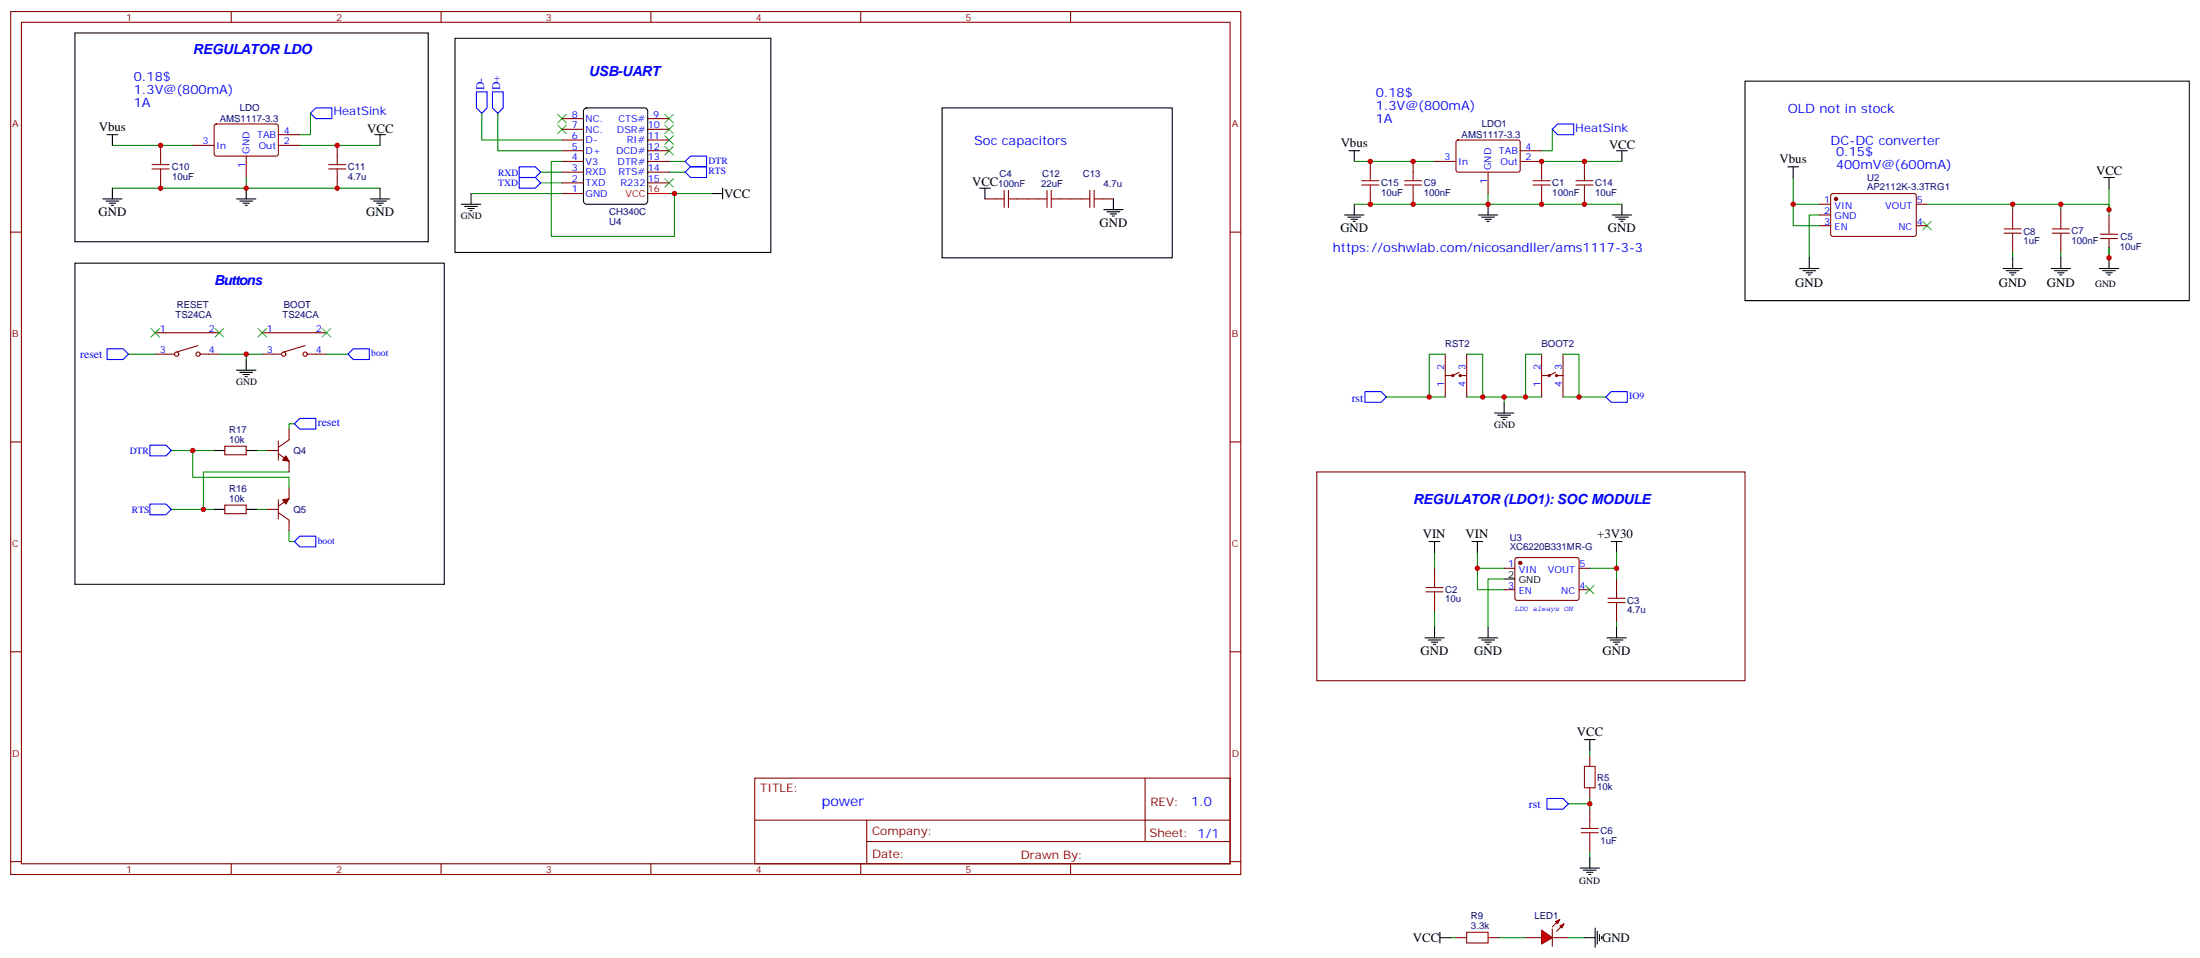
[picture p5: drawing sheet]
<svg xmlns="http://www.w3.org/2000/svg" width="725mm" height="316mm" viewBox="0 0 725 316" stroke-linecap="round" stroke-linejoin="round" font-family="sans-serif">
<g fill="none" stroke="#870000" stroke-width=".35">
<path d="M3.5 3.8h405.4v284.3h-405.4zM7.1 7.3h398.2v277.3h-398.2zM76.2 3.8v3.5M145.3 3.8v3.5M214.5 3.8v3.5M283.6 3.8v3.5M352.8 3.8v3.5M185.2 39.1h7.1M213.4 39.1h7.1M63.5 47.9h7.1M70.8 41.1l.5-.2h20l.4 .7v9.4l-.7 .4h-20l-.4-.7v-9.1zM81.1 51.4v7.1"/>
<path d="M91.7 47.9h7.1M91.7 44.4h7.1M185.2 56.7h7.1M185.2 53.2h7.1M185.2 49.7h7.1M185.2 46.1h7.1M185.2 42.6h7.1M213.4 56.7h7.1M213.4 53.2h7.1M213.4 49.7h7.1M213.4 46.1h7.1M213.4 42.6h7.1"/>
<path d="M3.5 76.5h3.6M185.2 60.3h7.1M185.2 63.8h7.1M213.4 60.3h7.1M405.3 76.5h3.6M599.7 67.3h3.5M599.7 70.8h3.5M599.7 74.4h3.5M603.5 64l.5-.2h27l.5 .7-.1 13-.6 .4-27.1-.1-.5-.6v-12.7zM631.5 67.3h3.5M631.5 74.4h3.5M663.2 69.1v3.5"/>
<path d="M663.2 79.7v3.5M679.1 69.1v3.5M679.1 79.7v3.5M695 70.8v3.6M695 81.4v3.5M3.5 145.6h3.6M405.3 145.6h3.6M3.5 214.8h3.6M405.3 214.8h3.6M248.7 256.4h156.6v28.2h-156.6zM377.3 256.4v20.9M523.9 249v3.5"/>
<path d="M523.9 259.6v3.5M248.7 270.2h156.5M285.6 277.3h119.6M285.6 270.2v14.2M3.5 283.9h3.6M76.2 284.6v3.5M145.3 284.6v3.5M214.5 284.6v3.5M283.6 284.6v3.5M352.8 284.6v3.5M405.3 283.9h3.6"/>
</g>
<g fill="none" stroke="#000" stroke-width=".35">
<path d="M192.5 36l.8-.4h19.1l.8 .4 .2 .6v29.7l-.5 .8-.5 .2h-19.1l-.8-.5-.2-.5v-29.7zM575 26.7h146.4v72.4h-146.4zM35.3 44.4h3.5M37 44.4v3.5M123.5 44.4h3.5M125.2 44.4v3.5M589.1 55h3.6M590.9 55v3.5M693.2 58.5h3.5M695 58.5v3.5M33.9 65.5h6.3M34.9 66.3h4.3"/>
<path d="M36 67h2.1M36.7 67.7h.7M37 62v3.5M78 65.5h6.3M79 66.3h4.3M80.1 67h2.1M80.8 67.7h.7M81.1 62v3.5M122.1 65.5h6.3M123.1 66.3h4.3M124.2 67h2.1M124.9 67.7h.7"/>
<path d="M125.2 62v3.5M152 67.3h6.4M153.1 68h4.2M154.2 68.7h2.1M154.9 69.4h.7M155.2 63.8v3.5M234.6 63.8h3.5M238.1 62v3.5M593 88.5h6.4M594.1 89.2h4.2M595.1 89.9h2.2M595.8 90.6h.7"/>
<path d="M596.2 84.9v3.6M660 88.5h6.4M661.1 89.2h4.2M662.2 89.9h2.1M662.9 90.6h.7M663.2 84.9v3.6M675.9 88.5h6.4M677 89.2h4.2M678 89.9h2.2M678.7 90.6h.7M679.1 84.9v3.6M691.8 88.5h6.3"/>
<path d="M692.9 89.2h4.2M693.9 89.9h2.1M694.6 90.6h.7M695 84.9v3.6"/>
</g>
<g fill="none" stroke="#008700" stroke-width=".35">
<path d="M102.3 37.3v7.1h-3.5M158.7 37.3v8.8h26.5M164 37.3v12.4h21.2M37 47.9h26.5M81.1 58.5v3.5M98.8 47.9h26.4M178.2 56.7h7M185.2 53.2h-3.5v24.7h40.5v-14.1h-1.7M220.5 56.7h5.3M220.5 53.2h5.3M590.9 58.5v8.8h8.8M37 62h88.2"/>
<path d="M155.2 63.8h30M178.2 60.3h7M222.2 63.8h12.4M590.9 67.3v7.1h8.8M599.7 70.8h-3.5v14.1M635 67.3h60v3.5M663.2 67.3v1.8M679.1 67.3v1.8M695 62v7.1M663.2 83.2v1.7M679.1 83.2v1.7M695 81.4v3.5"/>
</g>
<path d="M104.1 35.6h5.3v3.5h-5.3l-1.8-1.8zM157 30.3h3.5v5.3l-1.8 1.7-1.7-1.7zM162.3 30.3h3.5v5.3l-1.8 1.7-1.7-1.7zM171.1 58.5h5.3l1.8 1.8-1.8 1.7h-5.3zM171.1 55h5.3l1.8 1.7-1.8 1.8h-5.3zM225.8 56.7l1.7-1.7h5.3v3.5h-5.3zM227.5 51.4h5.3v3.6h-5.3l-1.7-1.8z" fill="none" stroke="#00f" stroke-width=".35"/>
<g fill="none" stroke="#a10000" stroke-width=".35">
<path d="M660.4 76.8h5.6M660.4 75.4h5.6M663.2 72.6v2.8M663.2 76.8v2.9M676.3 76.8h5.6M676.3 75.4h5.6M679.1 72.6v2.8M679.1 76.8v2.9M692.1 78.6h5.7M692.1 77.2h5.7M695 74.4v2.8M695 78.6v2.8"/>
<path d="M522.1 252.5h3.5v7.1h-3.5z"/>
</g>
<g fill="none" stroke="#3c3" stroke-width=".35">
<path d="M183.8 37.7l2.8 2.8M186.6 37.7l-2.8 2.8M219.1 37.7l2.8 2.8M221.9 37.7l-2.8 2.8M183.8 41.2l2.8 2.8M186.6 41.2l-2.8 2.8M219.1 58.8l2.8 2.9M219.1 48.3l2.8 2.8M219.1 44.7l2.8 2.9M219.1 41.2l2.8 2.8M221.9 58.8l-2.8 2.9M221.9 48.3l-2.8 2.8"/>
<path d="M221.9 44.7l-2.8 2.9M221.9 41.2l-2.8 2.8M633.6 73l2.8 2.8M636.4 73l-2.8 2.8"/>
</g>
<circle cx="605" cy="65.5" r=".53" fill="#870000" stroke="#870000" stroke-width=".35"/>
<path d="M213.4 63.8h7.1" fill="none" stroke="#f00" stroke-width=".35"/>
<g fill="#f00" stroke="#870000" stroke-width=".35">
<path d="M508 306.5l3.5 2.5-3.5 2.1z"/>
<path d="M511.5 306.1v5.7z"/>
</g>
<g fill="#870000" stroke="#870000" stroke-width=".35">
<path d="M511.5 305.4l1.4-1.4z"/>
<path d="M514.3 305.4l-1.4 1.4z"/>
</g>
<g fill="#f00" stroke="#870000" stroke-width=".35">
<path d="M512.6 303.7l1.4-.7-.7 1.4z"/>
<path d="M514 305.1l1.4-.7-.7 1.4z"/>
</g>
<g fill="none" stroke="#870000" stroke-width=".35">
<path d="M52.9 47.9v3.5M52.9 58.5v3.5M108.3 55.7h5.6M108.3 54.3h5.6M111.1 47.9v6.4M111.1 55.7v6.3M451.6 53.2v3.5M465.7 53.2v3.5M472.7 53.2h7.1M480 46.3l.5-.2 20 .1 .4 .6v9.5l-.7 .4h-20l-.4-.7v-9.2zM490.4 56.7v7.1M500.9 53.2h7.1v3.5"/>
<path d="M500.9 49.7h7.1M522.1 53.2v3.5M324.6 65.5h3.5M335.1 65.5h7.1M349.2 65.5h9.9M359.1 62.7v5.7M360.5 65.5h6.4M360.5 62.7v5.7M451.6 63.8v3.5M465.7 63.8v3.5M508 63.8v3.5M522.1 63.8v3.5"/>
<path d="M51.2 116.7h6.3M51.2 109.6h21.1M65.3 113.9l-7.1 2.1M66 116.7h6.3M86.4 116.7h6.4M86.4 109.6h21.2M100.5 113.9l-7 2.1M101.2 116.7h6.4M476.2 116.7v14.1M483.3 116.7v14.1M508 116.7v14.1M515.1 116.7v14.1"/>
<path d="M480.8 122.7l-2.1 1.1h-2.5M480.8 123.8h2.5M512.6 122.7l-2.1 1.1h-2.5M512.6 123.8h2.5M74.1 147h7v2.9h-7zM88.2 148.4h3.5M91.7 149.5l3.5 2.5v3.5M91.7 145.3v6.3M95.2 141.4v3.5l-3.5 2.5M74.1 166.4h7v2.9h-7zM88.2 167.9h3.5M91.7 168.9l3.5 2.5v3.5"/>
<path d="M91.7 164.7v6.3M95.2 160.8v3.5l-3.5 2.5M469.9 195h5.6M469.9 193.6h5.6M472.7 187.3v6.3M472.7 195v6.4M495.7 187.3h3.5M495.7 194.3h3.5M499.4 183.9l.5-.2 20 .1 .4 .6v13l-.7 .4h-20l-.4-.7v-12.7zM520.3 187.3h3.6M520.3 194.3h3.6M529.9 198.5h5.6"/>
<path d="M529.9 197.1h5.6M532.7 190.8v6.3M532.7 198.5v6.4M523.9 266.6v3.6M523.9 277.2v3.5M479.8 309h3.5M490.4 309h3.5M502.7 309h5.3M511.5 309h5.3"/>
<circle cx="58.2" cy="116.7" r=".71"/>
<circle cx="65.3" cy="116.7" r=".71"/>
<circle cx="93.5" cy="116.7" r=".71"/>
<circle cx="100.5" cy="116.7" r=".71"/>
<circle cx="478.7" cy="123.8" r=".35"/>
<circle cx="481.2" cy="123.8" r=".35"/>
<circle cx="510.5" cy="123.8" r=".35"/>
<circle cx="512.9" cy="123.8" r=".35"/>
</g>
<g fill="none" stroke="#a10000" stroke-width=".35">
<path d="M50.1 54.3h5.6M50.1 55.7h5.6M52.9 51.4v2.9M52.9 55.7v2.8M448.7 59.5h5.7M451.6 56.7v2.8M462.8 59.5h5.7M465.7 56.7v2.8M505.2 59.5h5.6M508 56.7v2.8M519.3 59.5h5.6M522.1 56.7v2.8"/>
<path d="M328.1 65.5h2.8M330.9 62.7v5.7M332.3 65.5h2.8M332.3 62.7v5.7M342.2 65.5h2.8M345 62.7v5.7M346.4 65.5h2.8M346.4 62.7v5.7M448.7 61h5.7M451.6 61v2.8M462.8 61h5.7M465.7 61v2.8"/>
<path d="M505.2 61h5.6M508 61v2.8M519.3 61h5.6M522.1 61v2.8M521.1 274.4h5.6M521.1 273h5.6M523.9 270.2v2.8M523.9 274.4v2.8M483.3 307.2h7.1v3.5h-7.1z"/>
</g>
<g fill="none" stroke="#008700" stroke-width=".35">
<path d="M446.3 53.2h26.4M508 53.2h26.5M511.5 42.6v7.1h-3.5M446.3 67.3h88.2M490.4 63.8v3.5M42.3 116.7h8.9M72.3 116.7h8.8v1.8M81.1 116.7h5.3M107.6 116.7h7.1M476.2 116.7h-5.2v14.1M483.3 116.7h5.3v14.1M508 116.7h-5.3v14.1"/>
<path d="M515.1 116.7h5.2v14.1M97 139.6h-1.8v1.8M456.8 130.8h19.4M483.3 130.8h12.4M508 130.8h-12.3v1.8M515.1 130.8h14.1M56.4 148.4h14.2M63.5 148.4v8.9h31.7v3.5M84.7 148.4h3.5M95.2 155.5h-28.2v12.4M56.4 167.9h14.2M84.7 167.9h3.5"/>
<path d="M95.2 174.9v3.5h1.8M472.7 182v5.3M486.8 182v5.3h8.9M486.8 187.3v7h8.9M495.7 190.8h-5.3v15.9M532.7 182v5.3h-8.8M532.7 187.3v3.5M472.7 201.4v5.3M532.7 204.9v1.8M523.9 247.2v1.8M516.8 264.9h7.1M523.9 263.1v3.5"/>
<path d="M523.9 280.7v1.8M478 309h1.8M493.9 309h8.8M516.8 309h5.3"/>
</g>
<g fill="none" stroke="#000" stroke-width=".35">
<path d="M24.7 10.9h116.4v68.8h-116.4zM149.9 12.6h104.1v70.6h-104.1zM310.4 35.6h75.9v49.3h-75.9zM444.5 49.7h3.5M446.3 49.7v3.5M532.7 49.7h3.5M534.5 49.7v3.5M322.8 62h3.5M324.6 62v3.5M363.7 69.1h6.4M364.8 69.8h4.2M365.8 70.5h2.1"/>
<path d="M366.5 71.2h.7M366.9 65.5v3.6M443.1 70.8h6.3M444.1 71.5h4.3M445.2 72.2h2.1M445.9 73h.7M446.3 67.3v3.5M487.2 70.8h6.3M488.2 71.5h4.3M489.3 72.2h2.1M490 73h.7M490.4 67.3v3.5"/>
<path d="M531.3 70.8h6.3M532.3 71.5h4.3M533.4 72.2h2.1M534.1 73h.7M534.5 67.3v3.5M24.7 86.7h121.7v105.8h-121.7zM81.1 118.5v3.5M78 122h6.3M79 122.7h4.3M80.1 123.4h2.1M80.8 124.1h.7M492.5 136.1h6.3"/>
<path d="M493.5 136.8h4.3M494.6 137.5h2.1M495.3 138.2h.7M495.7 132.6v3.5M70.6 148.4h3.5M81.1 148.4h3.6M70.6 167.9h3.5M81.1 167.9h3.6M471 178.4h3.5M472.7 178.4v3.6M485.1 178.4h3.5M486.8 178.4v3.6"/>
<path d="M530.9 178.4h3.6M532.7 178.4v3.6M495.7 190.8h3.5M469.5 210.2h6.4M470.6 210.9h4.2M471.7 211.6h2.1M472.4 212.3h.7M472.7 206.7v3.5M487.2 210.2h6.3M488.2 210.9h4.3M489.3 211.6h2.1M490 212.3h.7"/>
<path d="M490.4 206.7v3.5M529.5 210.2h6.4M530.6 210.9h4.2M531.6 211.6h2.2M532.3 212.3h.7M532.7 206.7v3.5M522.1 243.7h3.5M523.9 243.7v3.5M520.7 286h6.3M521.8 286.7h4.2M522.8 287.4h2.1M523.5 288.1h.7"/>
<path d="M523.9 282.5v3.5M474.5 309h3.5M474.5 307.2v3.5M522.1 309h3.5M525.6 305.8v6.3M526.3 306.8v4.3M527 307.9v2.1M527.8 308.6v.7"/>
</g>
<path d="M511.5 42.6l1.8-1.7h5.3v3.5h-5.3zM35.3 114.9h5.3l1.7 1.8-1.7 1.8h-5.3zM114.7 116.7l1.7-1.8h5.3v3.6h-5.3zM97 139.6l1.8-1.7h5.3v3.5h-5.3zM449.8 129h5.3l1.7 1.8-1.7 1.8h-5.3zM529.2 130.8l1.7-1.8h5.3v3.6h-5.3zM49.4 146.7h5.3l1.7 1.7-1.7 1.8h-5.3zM49.4 166.1h5.3l1.7 1.8-1.7 1.7h-5.3zM97 178.4l1.8-1.7h5.3v3.5h-5.3zM509.8 263.1h5.3l1.7 1.8-1.7 1.7h-5.3z" fill="none" stroke="#00f" stroke-width=".35"/>
<g fill="#870000" stroke="#870000" stroke-width=".35">
<path d="M93.1 164.7l2.1-.4-1 1.8z"/>
<path d="M94.2 150.2l1 1.8-2.1-.4z"/>
<circle cx="500.9" cy="185.5" r=".53"/>
</g>
<path d="M49.7 108.2l2.9 2.9M52.6 108.2l-2.9 2.9M70.9 108.2l2.8 2.9M73.7 108.2l-2.8 2.9M85 108.2l2.8 2.9M87.8 108.2l-2.8 2.9M106.2 108.2l2.8 2.9M109 108.2l-2.8 2.9M522.5 192.9l2.8 2.8M525.3 192.9l-2.8 2.8" fill="none" stroke="#3c3" stroke-width=".35"/>
<path d="M433.9 155.5h141.1v68.8h-141.1z" fill="none" stroke="#600" stroke-width=".35"/>
<g fill="#c00">
<circle cx="81.1" cy="62" r=".88"/>
<circle cx="695" cy="84.9" r=".88"/>
<circle cx="695" cy="69.1" r=".88"/>
<circle cx="590.9" cy="67.3" r=".88"/>
<circle cx="663.2" cy="67.3" r=".88"/>
<circle cx="679.1" cy="67.3" r=".88"/>
<circle cx="222.3" cy="63.8" r=".88"/>
<circle cx="523.9" cy="264.9" r=".88"/>
<circle cx="63.5" cy="148.4" r=".88"/>
<circle cx="67" cy="167.9" r=".88"/>
<circle cx="520.3" cy="130.8" r=".88"/>
<circle cx="502.7" cy="130.8" r=".88"/>
<circle cx="495.7" cy="130.8" r=".88"/>
<circle cx="488.6" cy="130.8" r=".88"/>
<circle cx="471" cy="130.8" r=".88"/>
<circle cx="81.1" cy="116.7" r=".88"/>
<circle cx="508" cy="67.3" r=".88"/>
<circle cx="508" cy="53.2" r=".88"/>
<circle cx="465.7" cy="53.2" r=".88"/>
<circle cx="465.7" cy="67.3" r=".88"/>
<circle cx="451.6" cy="53.2" r=".88"/>
<circle cx="451.6" cy="67.3" r=".88"/>
<circle cx="522.1" cy="53.2" r=".88"/>
<circle cx="522.1" cy="67.3" r=".88"/>
<circle cx="490.4" cy="67.3" r=".88"/>
<circle cx="111.1" cy="62" r=".88"/>
<circle cx="111.1" cy="47.9" r=".88"/>
<circle cx="486.8" cy="187.3" r=".88"/>
<circle cx="532.7" cy="187.3" r=".88"/>
<circle cx="52.9" cy="47.9" r=".88"/>
<circle cx="52.9" cy="62" r=".88"/>
</g>
<g font-size="4.6" fill="#00f">
<text x="63.5" y="17.9">REGULATOR LDO</text>
<text x="194" y="25">USB-UART</text>
<text x="70.6" y="93.8">Buttons</text>
<text x="465.7" y="166.1">REGULATOR (LDO1): SOC MODULE</text>
<text x="270.8" y="265.4">power</text>
</g>
<g font-size="4.2" fill="#00f">
<text x="44.1" y="26.7">0.18$</text>
<text x="44.1" y="31">1.3V@(800mA)</text>
<text x="44.1" y="35.2">1A</text>
<text x="453.3" y="32">0.18$</text>
<text x="453.3" y="36.3">1.3V@(800mA)</text>
<text x="453.3" y="40.5">1A</text>
<text x="589.1" y="37.3">OLD not in stock</text>
<text x="321" y="47.9">Soc capacitors</text>
<text x="603.2" y="47.9">DC-DC converter</text>
<text x="605" y="51.4">0.15$</text>
<text x="605" y="55.7">400mV@(600mA)</text>
<text x="439.2" y="83.2">https://oshwlab.com/nicosandller/ams1117-3-3</text>
<text x="392.5" y="265.7">1.0</text>
</g>
<g font-size="4.2">
<text x="32.6" y="43.2">Vbus</text>
<text x="121" y="43.7">VCC</text>
<text x="441.8" y="48.5">Vbus</text>
<text x="530.2" y="49">VCC</text>
<text x="586.4" y="53.8">Vbus</text>
<text x="690.7" y="57.8">VCC</text>
<text x="238.6" y="65.2">VCC</text>
<text x="320.3" y="61.3">VCC</text>
<text x="32.5" y="71.2">GND</text>
<text x="120.6" y="71.2">GND</text>
<text x="362.3" y="74.7">GND</text>
<text x="441.7" y="76.5">GND</text>
<text x="529.9" y="76.5">GND</text>
<text x="591.6" y="94.6">GND</text>
<text x="658.6" y="94.6">GND</text>
<text x="674.5" y="94.5">GND</text>
<text x="468.8" y="177.4">VIN</text>
<text x="483" y="177.4">VIN</text>
<text x="526.3" y="177.4">+3V30</text>
<text x="468.1" y="215.8">GND</text>
<text x="485.8" y="215.8">GND</text>
<text x="528.1" y="215.8">GND</text>
<text x="519.7" y="242.7">VCC</text>
<text x="465.6" y="310.3">VCC</text>
<text x="527.9" y="310.4">GND</text>
</g>
<g font-size="3.9" fill="#00f">
<text x="159.5" y="29.7" transform="rotate(-90 159.5 29.7)">D-</text>
<text x="164.8" y="29.7" transform="rotate(-90 164.8 29.7)">D+</text>
<text x="109.9" y="38.1">HeatSink</text>
<text x="519.1" y="43.3">HeatSink</text>
<text x="26.4" y="118">reset</text>
<text x="445.4" y="132.6">rst</text>
<text x="104.7" y="140.4">reset</text>
<text x="503.8" y="266.1">rst</text>
</g>
<g font-size="3.9" fill="#800">
<text x="250.5" y="261">TITLE:</text>
<text x="379.1" y="265.7">REV:</text>
<text x="287.4" y="275.2">Company:</text>
<text x="378.7" y="275.8">Sheet: 1/1</text>
<text x="287.4" y="282.9">Date:</text>
<text x="336.4" y="282.9">Drawn By:</text>
</g>
<g font-size="3.2" fill="#800">
<text x="41.6" y="6.8">1</text>
<text x="110.8" y="6.8">2</text>
<text x="179.9" y="6.8">3</text>
<text x="249.1" y="6.8">4</text>
<text x="318.2" y="6.8">5</text>
<text x="4.1" y="41.9">A</text>
<text x="405.9" y="41.9">A</text>
<text x="4.1" y="111.1">B</text>
<text x="405.9" y="111.1">B</text>
<text x="4.1" y="180.2">C</text>
<text x="405.9" y="180.2">C</text>
<text x="4.1" y="249.3">D</text>
<text x="405.9" y="249.3">D</text>
<text x="41.6" y="287.6">1</text>
<text x="110.8" y="287.6">2</text>
<text x="179.9" y="287.6">3</text>
<text x="249.1" y="287.6">4</text>
<text x="318.2" y="287.6">5</text>
</g>
<g font-size="3.2" fill="#000080">
<text x="72.4" y="40.3">AMS1117-3.3</text>
<text x="79" y="36.6">LDO</text>
<text x="488.3" y="41.9">LDO1</text>
<text x="481.6" y="45.6">AMS1117-3.3</text>
<text x="56.7" y="56.1">C10</text>
<text x="56.7" y="59.3">10uF</text>
<text x="114.7" y="59.2">4.7u</text>
<text x="114.7" y="56">C11</text>
<text x="329.3" y="58.4">C4</text>
<text x="343.5" y="58.4">C12</text>
<text x="356.8" y="58.4">C13</text>
<text x="615.3" y="59.5">U2</text>
<text x="328.9" y="61.7">100nF</text>
<text x="343" y="61.7">22uF</text>
<text x="363.6" y="61.7">4.7u</text>
<text x="455.1" y="64.6">10uF</text>
<text x="455.1" y="61.4">C15</text>
<text x="469.2" y="64.6">100nF</text>
<text x="469.2" y="61.4">C9</text>
<text x="511.5" y="64.6">100nF</text>
<text x="511.5" y="61.4">C1</text>
<text x="525.6" y="64.6">10uF</text>
<text x="525.6" y="61.4">C14</text>
<text x="615.3" y="62.7">AP2112K-3.3TRG1</text>
<text x="200.7" y="70.8">CH340C</text>
<text x="200.7" y="74">U4</text>
<text x="666.7" y="77.3">C8</text>
<text x="682.6" y="77.2">C7</text>
<text x="666.7" y="80.5">1uF</text>
<text x="682.6" y="80.4">100nF</text>
<text x="698.5" y="82.3">10uF</text>
<text x="698.8" y="79">C5</text>
<text x="58.2" y="101.6">RESET</text>
<text x="93.5" y="101.6">BOOT</text>
<text x="57.8" y="104.9">TS24CA</text>
<text x="93.1" y="104.9">TS24CA</text>
<text x="476.2" y="114.3">RST2</text>
<text x="508" y="114.3">BOOT2</text>
<text x="75.5" y="142.8">R17</text>
<text x="75.5" y="146">10k</text>
<text x="96.7" y="149.6">Q4</text>
<text x="75.5" y="165.4">10k</text>
<text x="75.5" y="162.2">R16</text>
<text x="96.7" y="169.2">Q5</text>
<text x="497.5" y="178.2">U3</text>
<text x="497.5" y="181.3">XC6220B331MR-G</text>
<text x="476.2" y="195.5">C2</text>
<text x="476.2" y="198.4">10u</text>
<text x="536.2" y="202.1">4.7u</text>
<text x="536.2" y="198.9">C3</text>
<text x="526.3" y="257.2">R5</text>
<text x="526.3" y="260.4">10k</text>
<text x="527.4" y="274.8">C6</text>
<text x="527.4" y="278">1uF</text>
<text x="484.7" y="302.9">R9</text>
<text x="505.6" y="303">LED1</text>
<text x="484.7" y="306.1">3.3k</text>
</g>
<g font-size="3.2" fill="#00f">
<text x="188.5" y="38.7">8</text>
<text x="193" y="40.1">NC.</text>
<text x="203.8" y="40.1">CTS#</text>
<text x="215.2" y="38.7">9</text>
<text x="66.8" y="47.6">3</text>
<text x="84.7" y="45.4">TAB</text>
<text x="93.5" y="47.6">2</text>
<text x="93.5" y="44">4</text>
<text x="188.5" y="42.3">7</text>
<text x="188.5" y="45.8">6</text>
<text x="193" y="43.7">NC.</text>
<text x="193" y="47.2">D-</text>
<text x="203.3" y="43.7">DSR#</text>
<text x="206.6" y="47.2">RI#</text>
<text x="213.4" y="45.8">11</text>
<text x="213.4" y="42.3">10</text>
<text x="71.3" y="49">In</text>
<text x="82.2" y="50.7" transform="rotate(-90 82.2 50.7)">GND</text>
<text x="85.3" y="49">Out</text>
<text x="188.5" y="49.3">5</text>
<text x="188.5" y="52.8">4</text>
<text x="193" y="50.7">D+</text>
<text x="203" y="50.7">DCD#</text>
<text x="213.4" y="52.8">13</text>
<text x="213.4" y="49.3">12</text>
<text x="233.5" y="54">DTR</text>
<text x="476" y="52.8">3</text>
<text x="493.9" y="50.7">TAB</text>
<text x="502.7" y="52.8">2</text>
<text x="502.7" y="49.3">4</text>
<text x="80.8" y="55.2" transform="rotate(-90 80.8 55.2)">1</text>
<text x="164.2" y="57.9">RXD</text>
<text x="188.5" y="56.4">3</text>
<text x="188.5" y="59.9">2</text>
<text x="193" y="54.3">V3</text>
<text x="193" y="57.8">RXD</text>
<text x="203.5" y="54.3">DTR#</text>
<text x="203.8" y="57.8">RTS#</text>
<text x="213.4" y="59.9">15</text>
<text x="213.4" y="56.4">14</text>
<text x="233.5" y="57.5">RTS</text>
<text x="480.5" y="54.3">In</text>
<text x="491.4" y="56" transform="rotate(-90 491.4 56)">GND</text>
<text x="494.5" y="54.3">Out</text>
<text x="164.2" y="61.4">TXD</text>
<text x="188.5" y="63.4">1</text>
<text x="193" y="61.3">TXD</text>
<text x="193" y="64.8">GND</text>
<text x="204.5" y="61.3">R232</text>
<text x="490" y="60.5" transform="rotate(-90 490 60.5)">1</text>
<text x="601.1" y="67">1</text>
<text x="601.1" y="70.5">2</text>
<text x="604.6" y="68.7">VIN</text>
<text x="621.2" y="68.7">VOUT</text>
<text x="631.6" y="67">5</text>
<text x="601.1" y="74">3</text>
<text x="604.6" y="72.2">GND</text>
<text x="604.6" y="75.8">EN</text>
<text x="625.6" y="75.8">NC</text>
<text x="631.6" y="74">4</text>
<text x="52.7" y="109.3">1</text>
<text x="68.8" y="109.3">2</text>
<text x="87.9" y="109.3">1</text>
<text x="104.1" y="109.3">2</text>
<text x="52.7" y="116.3">3</text>
<text x="68.8" y="116.3">4</text>
<text x="87.9" y="116.3">3</text>
<text x="104.1" y="116.3">4</text>
<text x="122.4" y="117.5">boot</text>
<text x="475.9" y="122" transform="rotate(-90 475.9 122)">2</text>
<text x="483" y="122" transform="rotate(-90 483 122)">3</text>
<text x="507.6" y="122" transform="rotate(-90 507.6 122)">2</text>
<text x="514.7" y="122" transform="rotate(-90 514.7 122)">3</text>
<text x="475.9" y="127.5" transform="rotate(-90 475.9 127.5)">1</text>
<text x="483" y="127.5" transform="rotate(-90 483 127.5)">4</text>
<text x="507.6" y="127.5" transform="rotate(-90 507.6 127.5)">1</text>
<text x="514.7" y="127.5" transform="rotate(-90 514.7 127.5)">4</text>
<text x="536.9" y="131.6">IO9</text>
<text x="42.7" y="149.6">DTR</text>
<text x="43.5" y="169">RTS</text>
<text x="104.7" y="179.2">boot</text>
<text x="497" y="186.9">1</text>
<text x="500.5" y="188.7">VIN</text>
<text x="510.1" y="188.7">VOUT</text>
<text x="520.5" y="186.9">5</text>
<text x="497" y="194">3</text>
<text x="500.5" y="195.7">EN</text>
<text x="514.5" y="195.7">NC</text>
<text x="520.5" y="194">4</text>
</g>
<g font-size="3.2" fill="#f00">
<text x="206.1" y="64.8">VCC</text>
<text x="213.4" y="63.4">16</text>
</g>
<g font-size="3.2">
<text x="151.9" y="72.2">GND</text>
<text x="690.4" y="94.6">GND</text>
<text x="77.8" y="126.9">GND</text>
<text x="492.3" y="141">GND</text>
<text x="497" y="190.4">2</text>
<text x="500.5" y="192.2">GND</text>
<text x="520.4" y="291.1">GND</text>
</g>
<text font-size="2.5" fill="#00f" x="499.2" y="201.4">LDO always ON</text>
</svg>
